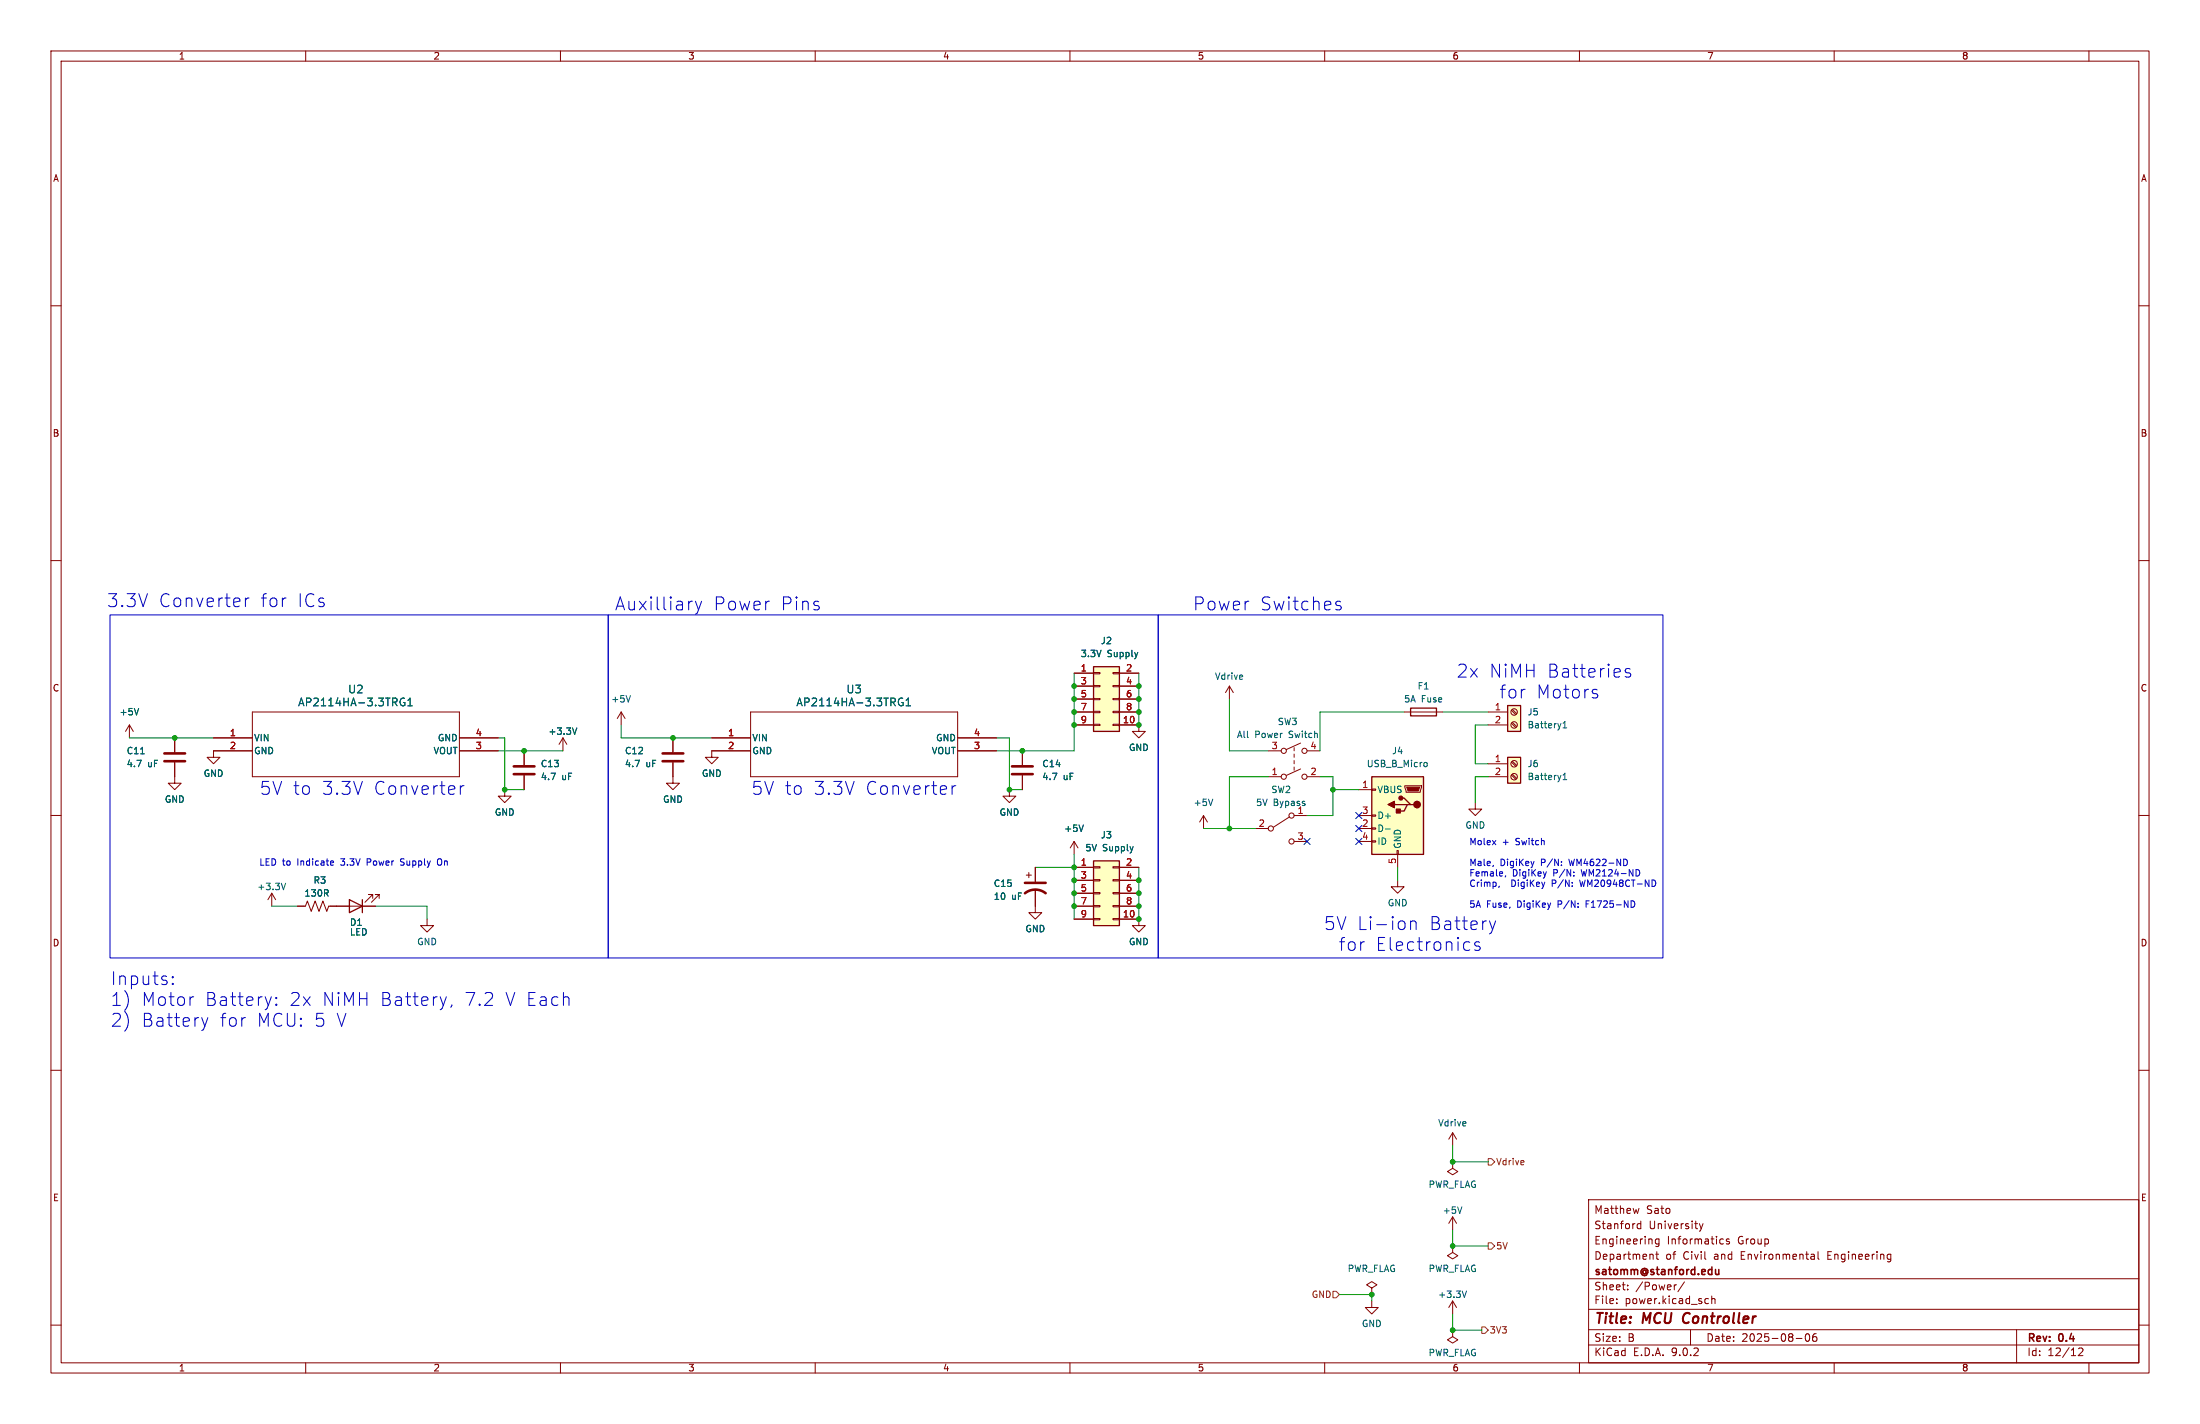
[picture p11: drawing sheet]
<svg xmlns="http://www.w3.org/2000/svg" width="432mm" height="279mm" viewBox="0 0 432 279" stroke-linecap="round" stroke-linejoin="round" font-family="sans-serif">
<g fill="none" stroke="#840000" stroke-width=".2">
<path d="M10 10h411.8v259.4h-411.8zM12 12h407.8v255.4h-407.8zM60 10v2M110 10v2M160 10v2M210 10v2M260 10v2M310 10v2M360 10v2M410 10v2M10 60h2M419.8 60h2"/>
<path d="M10 110h2M419.8 110h2M10 160h2M99.1 154.9v1.3h1.2l-1.2 1.3-1.3-1.3h1.3M419.8 160h2M10 210h2M419.8 210h2M311.8 235.4h108v32h-108zM321.7 237.1l-.3 1-.3-.7M322 239.6v1.5M10 260h2M311.8 256.9h108"/>
<path d="M311.8 250.9h108M317.3 255.6v.2M317.3 254.9v.1M319.5 252.9v.2M319.5 252.2v.1M322 240.2l-.4-.1-.3 .3 .2 .6h.5M324.4 246.2l.1 .9M325 246.1h.5M325.2 245.6v1.3l.3 .2M325.6 243.1v1.2l-.3 .3-.3-.1M325.6 243.2l-.4-.1-.3 .3 .1 .6h.6M329 252.1l-.2 .1"/>
<path d="M330.6 251.5l-1.3 1.9M333.5 240.1l.4 1M333.9 241.1l-.4 .5M334.3 240.1l-.4 1M334.9 254.8l.4 .1M335.3 255.7l-.4 .1M336 254.9l.2-.1 .3 .1 .1 .9M336 254.3v1.5M337.8 243.1l.5 .1M338.3 244l-.5 .1M339.4 243.2l-.4-.1-.2 .2 .1 .2 .5 .2v.3h-.6M355.6 246.1h.3l.2 .2v.8"/>
<path d="M356.1 247l-.5 .1M356.1 246.4l-.5 .1M356.8 245.6v1.3l.2 .2M370.7 246.1l.4 .1M371.1 247l-.4 .1M371.1 246.1v1.2l-.3 .3M419.8 260h2M60 267.4v2M110 267.4v2M160 267.4v2M210 267.4v2M260 267.4v2"/>
<path d="M310 267.4v2M311.8 263.9h108M311.8 260.9h108M331.8 260.9v3M352.5 262.6h1.2M354.5 261.8l.2-.1a.8 .8 0 0 1 .5 .7 .8 .8 0 0 1-.5 .8l-.2-.2-.2-.4zM356.5 261.7a.59 .59 0 0 0-.7 .6v.6l.1 .2 .4 .1 .2-.2 .1-.5-.1-.2h-.5l-.2 .2M360 267.4v2M395.8 260.9v6.5M408 264.6l.5-.1 .3 .1v.3l-.9 1.1h.9M410 267.4v2"/>
</g>
<path d="M330.6 257.9l-.1 .2a1.23 1.23 0 0 0 .1 1.4" fill="none" stroke="#840000" stroke-width=".4"/>
<path d="M336.7 249.1l.1 .9 .3 .1 .3-.2M337.4 249.1v1" fill="none" stroke="#840000" stroke-width=".3"/>
<path d="M214.6 168.9h5.1v12.7h-5.1z" fill="#ffffc2"/>
<path d="M214.6 168.9h5.1v12.7h-5.1z" fill="none" stroke="#840000" stroke-width=".25"/>
<g fill="none" stroke="#840000" stroke-width=".2">
<path d="M223.5 142.2v1.3h1.3l-1.3 1.3-1.3-1.3h1.3M210.8 170.2h3.8M210.8 172.7h3.8M210.8 175.3h3.8M210.8 177.8h3.8M214.6 170.1h1.3v.2h-1.3zM214.6 172.6h1.3v.2h-1.3zM214.6 175.1h1.3v.3h-1.3zM214.6 177.7h1.3v.2h-1.3zM218.4 170.1h1.3v.2h-1.3zM218.4 172.6h1.3v.2h-1.3zM218.4 175.1h1.3v.3h-1.3z"/>
<path d="M218.4 177.7h1.3v.2h-1.3zM219.7 170.2h3.8M219.7 172.7h3.8M219.7 175.3h3.8M219.7 177.8h3.8M210.8 180.3h3.8M214.6 180.2h1.3v.3h-1.3zM218.4 180.2h1.3v.3h-1.3zM219.7 180.3h3.8"/>
</g>
<path d="M295.9 148.6h2.5v5.1h-2.5z" fill="#ffffc2"/>
<path d="M295.9 148.6h2.5v5.1h-2.5z" fill="none" stroke="#840000" stroke-width=".25"/>
<g fill="none" stroke="#840000" stroke-width=".2">
<path d="M292.1 149.9h3.8M292.1 152.4h3.8M296.6 149.5l.9 .9M296.6 152.1l.9 .8M296.8 149.4l.9 .8M296.8 151.9l.9 .8"/>
<circle cx="297.2" cy="149.9" r=".63"/>
<circle cx="297.2" cy="152.4" r=".63"/>
</g>
<path d="M306.8 153h.7M306.8 152.1l.3-.4v1.3" fill="none" stroke="#006464" stroke-width=".2"/>
<path d="M295.9 138.4h2.5v5.1h-2.5z" fill="#ffffc2"/>
<path d="M295.9 138.4h2.5v5.1h-2.5z" fill="none" stroke="#840000" stroke-width=".25"/>
<g fill="none" stroke="#840000" stroke-width=".2">
<path d="M292.1 139.7h3.8M296.6 139.4l.9 .8M296.8 139.2l.9 .8M139.7 147.3v1.3h1.3l-1.3 1.3-1.3-1.3h1.3M198.1 154.9v1.3h1.3l-1.3 1.3-1.3-1.3h1.3M200.7 147.3v2.8M200.7 152.1v2.8M289.6 157.5v1.3h1.2l-1.2 1.2-1.3-1.2h1.3M292.1 142.2h3.8M296.6 141.9l.9 .8M296.8 141.7l.9 .9M210.8 165.1l-.7 1.3"/>
<path d="M210.8 165.1l.8 1.3M210.8 165.1v2.5M236.2 160l-.7 1.3M236.2 160l.8 1.3M236.2 160v2.6M83.8 180.3v1.3h1.3l-1.3 1.3-1.3-1.3h1.3M285.1 228v1.2l1 .7-1 .6-1-.6 1-.7M285.1 228h.1M285.1 222.3v2.5M285.1 238.8v2.5M285.1 238.8l-.7 1.2M285.1 238.8l.8 1.2"/>
<path d="M285.1 222.3l-.7 1.2M285.1 222.3l.8 1.2M269.2 252.7l1.1-.6-1.1-.6-1 .6 1 .6v1.3M269.2 254h.1M285.1 255.3l-.7 1.2M285.1 255.3l.8 1.2M285.1 255.3v2.5"/>
<circle cx="297.2" cy="139.7" r=".63"/>
<circle cx="297.2" cy="142.2" r=".63"/>
</g>
<path d="M238 156.8l-.4 1.3M306.8 142.8h.7M306.8 141.9l.3-.4v1.3M212.6 161.9l-.4 1.2M286.9 236.8l-.4 1.3M287.8 253.3l-.4 1.3" fill="none" stroke="#006464" stroke-width=".2"/>
<path d="M198.6 150.4h4.1M198.6 151.9h4.1" fill="none" stroke="#840000" stroke-width=".51"/>
<path d="M214.6 130.8h5.1v12.7h-5.1z" fill="#ffffc2"/>
<path d="M214.6 130.8h5.1v12.7h-5.1zM276.9 138.9h5v1.6h-5z" fill="none" stroke="#840000" stroke-width=".25"/>
<g fill="none" stroke="#840000" stroke-width=".2">
<path d="M49.5 139.7h40.7v12.7h-40.7zM121.9 139.7l-.7 1.3M121.9 139.7l.8 1.3M121.9 139.7v2.5M210.8 132.1h3.8M210.8 134.6h3.8M210.8 137.2h3.8M210.8 139.7h3.8M214.6 132h1.3v.2h-1.3zM214.6 134.5h1.3v.2h-1.3zM214.6 137h1.3v.3h-1.3zM214.6 139.6h1.3v.2h-1.3z"/>
<path d="M218.4 132h1.3v.2h-1.3zM218.4 134.5h1.3v.2h-1.3zM218.4 137h1.3v.3h-1.3zM218.4 139.6h1.3v.2h-1.3zM219.7 132.1h3.8M219.7 134.6h3.8M219.7 137.2h3.8M219.7 139.7h3.8M241.3 134.6l-.8 1.3M241.3 134.6l.8 1.3M241.3 134.6v2.6M275.6 139.7h7.6"/>
<path d="M34.3 149.6v4.1h1.3l-1.3 1.2-1.3-1.2h1.3M34.3 144.8v2.8M41.9 147.3h7.6M41.9 144.8h7.6M90.2 147.3h7.6M90.2 144.8h7.6M132.1 149.6v4.1h1.2l-1.2 1.2-1.3-1.2h1.3M132.1 144.8v2.8M210.8 142.2h3.8M214.6 142.1h1.3v.3h-1.3zM218.4 142.1h1.3v.3h-1.3zM219.7 142.2h3.8"/>
<path d="M248.9 152.4h2.6M248.9 147.3h2.6M254 146.7v.6M254 148v.6M254 149.2v.7M254 150.5v.6M255.3 145.8l-2.8 1.3M255.3 150.9l-2.8 1.2M256.5 152.4h2.6M256.5 147.3h2.6M201.4 171.7h1M201.9 171.2v1"/>
<path d="M203.2 174.5v4.6h1.3l-1.3 1.2-1.3-1.2h1.3M203.2 170.2v2.8M274.3 172.7v1.3h1.3l-1.3 1.3-1.3-1.3h1.3M269.2 255.3v1.2h1.3l-1.3 1.3-1.2-1.3h1.2M285.1 244.5v1.2l1 .7-1 .6-1-.6 1-.7M285.1 244.5h.1M285.1 261v1.3l1 .6-1 .6-1-.6 1-.6M285.1 261h.1"/>
<circle cx="252" cy="147.3" r=".51"/>
<circle cx="252" cy="152.4" r=".51"/>
<circle cx="256" cy="147.3" r=".51"/>
<circle cx="256" cy="152.4" r=".51"/>
</g>
<path d="M78.5 137.8a.57 .57 0 0 0 .3 .6 .57 .57 0 0 0 .7-.1v-.5h-.3M79.4 137h-.2a.6 .6 0 0 0-.7 .6M80 138.5h.9M80 137.4l.5-.4v1.5M123.7 136.5l-.4 1.2M27.6 147.9h.7" fill="none" stroke="#006464" stroke-width=".2"/>
<path d="M32.3 147.8h4M32.3 149.4h4M130 147.8h4.1M130 149.4h4.1M201.2 175.3a3.3 3.3 0 0 1 4 0M201.2 173.2h4" fill="none" stroke="#840000" stroke-width=".51"/>
<path d="M269.2 152.4h10.2v15.2h-10.2z" fill="#ffffc2"/>
<path d="M269.2 152.4h10.2v15.2h-10.2zM273.7 157.9h2.5M275 156.6h.6l1.3 1.3h.6M276.9 157.9h-.7l-.6 1.2h-1.3M68.6 176.5l2.5 1.3-2.5 1.3zM71.1 176.5v2.6" fill="none" stroke="#840000" stroke-width=".25"/>
<g fill="none" stroke="#840000" stroke-width=".2">
<path d="M147.3 139.7h40.7v12.7h-40.7zM210.8 139.7h3.8M210.8 132.1h3.8M210.8 134.6h3.8M210.8 137.2h3.8M219.7 139.7h3.8M219.7 132.1h3.8M219.7 134.6h3.8M219.7 137.2h3.8M25.4 142.2l-.8 1.3M25.4 142.2l.8 1.3M25.4 142.2v2.6"/>
<path d="M34.3 144.8v2.8M34.3 149.6v2.8M41.9 144.8h7.6M49.5 147.3h-7.6v1.3h1.3l-1.3 1.3-1.3-1.3h1.3M90.2 147.3h7.6M90.2 144.8h7.6M102.9 147.3v2.8M102.9 152.1v2.8M110.5 144.8l-.8 1.3M110.5 144.8l.8 1.3M110.5 144.8v2.5M132.1 144.8v2.8"/>
<path d="M132.1 149.6v2.8M139.7 147.3h7.6M139.7 144.8h7.6M188 147.3h7.6M188 144.8h7.6M200.7 147.3v2.8M200.7 152.1v2.8M210.8 142.2h3.8M219.7 142.2h3.8M266.7 154.9h2.5M269.2 154.8h.8v.3h-.8zM269.2 159.9h.8v.2h-.8z"/>
<path d="M275.7 154.2h3.3v.2l-.2 1h-2.8zM53.3 175.3l-.7 1.2M53.3 175.3l.8 1.2M53.3 175.3v2.5M58.4 177.8h1.5l.4-1 .8 2 .7-2 .8 2 .8-2 .7 2 .4-1h9.2M73.2 176.3v-.8h-.8h.8l-1.6 1.5M74.4 176.3v-.8h-.7h.7l-1.5 1.5M203.2 170.2v2.8M203.2 174.5v3.3M210.8 177.8h3.8M210.8 170.2h3.8M210.8 172.7h3.8"/>
<path d="M210.8 175.3h3.8M219.7 177.8h3.8M219.7 170.2h3.8M219.7 172.7h3.8M219.7 175.3h3.8M246.4 162.6h2.5M253.1 160.3l-3.2 2M254 160h2.5M254 165.1h2.5M266.7 160h2.5M266.7 162.6h2.5M266.7 165.1h2.5"/>
<path d="M269.2 162.4h.8v.3h-.8zM269.2 165h.8v.2h-.8zM274.2 166.9h.2v.7h-.2zM274.3 167.6v2.6M210.8 180.3h3.8M219.7 180.3h3.8v1.3h1.3l-1.3 1.3-1.3-1.3h1.3"/>
<circle cx="249.4" cy="162.6" r=".51"/>
<circle cx="253.5" cy="165.1" r=".51"/>
<circle cx="253.5" cy="160" r=".51"/>
</g>
<path d="M276.1 154.4h2.5l-.2 .8h-2z" fill="#840000" stroke="#840000" stroke-width=".2"/>
<g fill="#840000" stroke="#840000" stroke-width=".25">
<path d="M274.1 158.8h.7v.7h-.7z"/>
<path d="M272.4 157.9l1.3-.7v1.3z"/>
<circle cx="278.1" cy="157.9" r=".63"/>
<circle cx="275" cy="156.6" r=".38"/>
</g>
<g fill="none" stroke="#006464" stroke-width=".2">
<path d="M27.2 139l-.4 1.3M78.5 137.8a.57 .57 0 0 0 .3 .6 .57 .57 0 0 0 .7-.1v-.5h-.3M79.4 137h-.2a.6 .6 0 0 0-.7 .6M80 138.5h.9M80 137.4l.5-.4v1.5M176.3 137.8a.57 .57 0 0 0 .3 .6 .57 .57 0 0 0 .7-.1v-.5h-.3M177.2 137h-.2a.6 .6 0 0 0-.7 .6M177.8 138.5h.9M177.8 137.4l.5-.4v1.5M27.6 147.9h.7M113.2 142.8l-.4 1.3M279.7 149.6l.4 .2v.5l-.4 .1"/>
<path d="M56.1 173.3l-.5 1.3M212.6 161.9l-.4 1.2M271.9 162.7h1"/>
</g>
<path d="M100.8 150.4h4.1M100.8 151.9h4.1" fill="none" stroke="#840000" stroke-width=".51"/>
<path d="M292.1 227.3h.6l.7 .7-.7 .6h-.6zM261.6 253.4h.7l.6 .6-.6 .6h-.7zM292.1 243.8h.6l.7 .7-.7 .6h-.6zM290.8 260.4h.7l.6 .6-.6 .6h-.7z" fill="none" stroke="#725600" stroke-width=".2"/>
<g fill="none" stroke="#009600" stroke-width=".2">
<path d="M210.8 132.1v15.2h-15.2M223.5 132.1v10.1M241.3 137.2v10.1h7.6M275.6 139.7h-16.5v7.6M283.2 139.7h8.9M25.4 144.8h16.5M97.8 144.8h1.3v10.1h3.8M97.8 147.3h12.7M121.9 142.2v2.6h17.8M195.6 144.8h2.5v10.1h2.6M248.9 152.4h-7.6v10.2M259.1 152.4h2.5v7.6h-5.1"/>
<path d="M261.6 154.9h5.1M292.1 142.2h-2.5v7.7h2.5M292.1 152.4h-2.5v5.1M53.3 177.8h5.1M73.7 177.8h10.1v2.5M203.2 170.2h7.6M210.8 167.6v12.7M223.5 170.2v10.1M236.2 162.6h10.2M274.3 170.2v2.5M285.1 224.8v3.2h7M262.9 254h6.3v1.3"/>
<path d="M285.1 241.3v3.2h7M285.1 257.8v3.2h5.7"/>
</g>
<path d="M266.1 159.4l1.2 1.2M267.3 159.4l-1.2 1.2M255.9 164.5l1.2 1.2M257.1 164.5l-1.2 1.2M266.1 164.5l1.2 1.2M266.1 162l1.2 1.2M267.3 164.5l-1.2 1.2M267.3 162l-1.2 1.2" fill="none" stroke="#000084" stroke-width=".2"/>
<g fill="none" stroke="#0000c2" stroke-width=".2">
<path d="M48.2 117.3v1.7M48.9 117.3a.65 .65 0 0 0-.7 .5M136.5 118l.6 1.7M137.1 119.7l-.2 .6-.4 .2M137.7 118l-.6 1.7M262.3 118.7l.6 .1 .4 .4-.2 .3-.7 .2M262.3 118.1l.2-.1 .6 .1M21.6 120.7h97.8v67.3h-97.8zM119.4 120.7h107.9v67.3h-107.9zM227.3 120.7h99.1v67.3h-99.1zM313.2 136.1l.4 .4-.1 .3-.3 .1M313.2 135.3l.3 .1"/>
<path d="M319.9 131.3l-.6-.1-.3 .3 .1 .4 .8 .2 .2 .3-.2 .3-.2 .2-.7-.2M90.4 154.2v1.7M91.1 154.2a.65 .65 0 0 0-.7 .4M186.9 154.2v1.7M187.6 154.2a.65 .65 0 0 0-.7 .4M65.1 168.9l.3 .1 .1 .2-.6 .1M65.4 169.7l-.3 .1M78.6 169.7l.2 .1M78.8 168.5l-.2 .2 .2 .4M86.4 168.5a.43 .43 0 0 0-.5 .4v.4a.43 .43 0 0 0 .5 .5M293.1 169.8l-.1 .2M294.3 173.9l-.2 .2"/>
<path d="M295.5 171.8l-.1 .3M306.5 169.7v.1M306.5 169.1v.1M308.9 171.8v.1M308.9 171.1v.1M319 168.6a.68 .68 0 0 1 .4 .6 .68 .68 0 0 1-.4 .6M320.1 176.8a.64 .64 0 0 1 .8 .6 .64 .64 0 0 1-.8 .6M321.4 170.6a.68 .68 0 0 1 .4 .7 .68 .68 0 0 1-.4 .6M324.6 172.7a.68 .68 0 0 1 .4 .6 .68 .68 0 0 1-.4 .6M33.9 192.9l.1 .2-.1 .1M33.9 192.9l-.1 .2 .1 .1M33.9 191.6v.3"/>
<path d="M33.9 192.9v.3M33.9 191.6l.1 .1-.1 .2M33.9 191.6l-.1 .1 .1 .2M37.8 195.6h.2M39.6 199.7l.6 1.7M40.8 199.7l-.6 1.7M53.3 195.6l-.6 1.7M54.2 197l.1 .2-.1 .1M54.2 197l-.1 .2 .1 .1M54.2 195.7v.2M54.2 197v.3M54.2 195.7l.1 .1-.1 .1"/>
<path d="M54.2 195.7l-.1 .1 .1 .1M87.6 195.6l-.6 1.7M88.7 197.2l-.2 .4M276.9 180.7v1.7M276.9 180.9a.63 .63 0 0 1 1 .2v1.3M288.2 184.8l.3 .1M288.5 186.4l-.3 .1M290.4 184.9l-.6-.1-.4 .3 .2 .4 .8 .3 .1 .2-.1 .4-.2 .1-.8-.1M292.3 180.7l.6 1.7M292.9 182.4l-.2 .6M293.6 180.7l-.7 1.7M40.2 201.4l-.2 .6"/>
</g>
<g fill="#009600" stroke="#009600" stroke-width=".2">
<circle cx="223.5" cy="134.6" r=".46"/>
<circle cx="210.8" cy="137.2" r=".46"/>
<circle cx="223.5" cy="180.3" r=".46"/>
<circle cx="210.8" cy="139.7" r=".46"/>
<circle cx="210.8" cy="177.8" r=".46"/>
<circle cx="200.7" cy="147.3" r=".46"/>
<circle cx="210.8" cy="142.2" r=".46"/>
<circle cx="132.1" cy="144.8" r=".46"/>
<circle cx="210.8" cy="134.6" r=".46"/>
<circle cx="198.1" cy="154.9" r=".46"/>
<circle cx="210.8" cy="175.3" r=".46"/>
<circle cx="223.5" cy="177.8" r=".46"/>
<circle cx="269.2" cy="254" r=".46"/>
<circle cx="261.6" cy="154.9" r=".46"/>
<circle cx="241.3" cy="162.6" r=".46"/>
<circle cx="223.5" cy="137.2" r=".46"/>
<circle cx="223.5" cy="142.2" r=".46"/>
<circle cx="223.5" cy="139.7" r=".46"/>
<circle cx="210.8" cy="170.2" r=".46"/>
<circle cx="210.8" cy="172.7" r=".46"/>
<circle cx="223.5" cy="175.3" r=".46"/>
<circle cx="223.5" cy="172.7" r=".46"/>
<circle cx="34.3" cy="144.8" r=".46"/>
<circle cx="99.1" cy="154.9" r=".46"/>
<circle cx="102.9" cy="147.3" r=".46"/>
<circle cx="285.1" cy="261" r=".46"/>
<circle cx="285.1" cy="244.5" r=".46"/>
<circle cx="285.1" cy="228" r=".46"/>
</g>
<g font-size="3.5" fill="#0000c2">
<text x="21" y="119.4">3.3V</text>
<text x="31.1" y="119.4">Converter</text>
<text x="51" y="119.4">for</text>
<text x="58.2" y="119.4">ICs</text>
<text x="120.7" y="120">Auxilliary</text>
<text x="140" y="120">Power</text>
<text x="153.1" y="120">Pins</text>
<text x="234.1" y="120">Power</text>
<text x="247.3" y="120">Switches</text>
<text x="285.9" y="133.2">2x</text>
<text x="292.2" y="133.2">NiMH</text>
<text x="294.3" y="137.3">for</text>
<text x="301.5" y="137.3">Motors</text>
<text x="303.5" y="133.2">Batteries</text>
<text x="50.9" y="156.2">5V to</text>
<text x="63.1" y="156.2">3.3V</text>
<text x="73.2" y="156.2">Converter</text>
<text x="147.5" y="156.2">5V to</text>
<text x="159.6" y="156.2">3.3V</text>
<text x="169.7" y="156.2">Converter</text>
<text x="259.8" y="182.7">5V Li-ion</text>
<text x="280.4" y="182.7">Battery</text>
<text x="262.7" y="186.8">for</text>
<text x="269.9" y="186.8">Electronics</text>
<text x="21.6" y="193.5">Inputs:</text>
<text x="21.6" y="197.6">1)</text>
<text x="27.6" y="197.6">Motor</text>
<text x="40" y="197.6">Battery:</text>
<text x="56.5" y="197.6">2x</text>
<text x="62.9" y="197.6">NiMH</text>
<text x="74.2" y="197.6">Battery,</text>
<text x="90.7" y="197.6">7.2</text>
<text x="98.6" y="197.6">V Each</text>
<text x="21.6" y="201.7">2)</text>
<text x="27.6" y="201.7">Battery</text>
<text x="42.9" y="201.7">for</text>
<text x="50.1" y="201.7">MCU: 5 V</text>
</g>
<g font-size="2.8" fill="#840000">
<text x="312.8" y="260.3">Title:</text>
<text x="322.5" y="260.3">MCU</text>
<text x="331.2" y="260.3">Controller</text>
</g>
<g font-size="2.1" fill="#006464">
<text x="68.2" y="136.2">U2</text>
<text x="166" y="136.2">U3</text>
<text x="58.4" y="138.8">AP2114HA-3.3TRG1</text>
<text x="156.2" y="138.8">AP2114HA-3.3TRG1</text>
</g>
<g font-size="2.1" fill="#840000">
<text x="312.8" y="238.4">Matthew</text>
<text x="323.1" y="238.4">Sato</text>
<text x="312.8" y="244.4">Engineering</text>
<text x="312.8" y="241.4">Stanford</text>
<text x="323.6" y="241.4">University</text>
<text x="327.2" y="244.4">Informatics</text>
<text x="341.1" y="244.4">Group</text>
<text x="312.8" y="250.6">satomm@stanford.edu</text>
<text x="312.8" y="247.4">Department</text>
<text x="326.9" y="247.4">of</text>
<text x="330.4" y="247.4">Civil</text>
<text x="336.6" y="247.4">and</text>
<text x="341.9" y="247.4">Environmental</text>
<text x="359.1" y="247.4">Engineering</text>
<text x="312.8" y="256.1">File:</text>
<text x="312.8" y="253.4">Sheet:</text>
<text x="318.9" y="256.1">power.kicad_sch</text>
<text x="321" y="253.4">/Power/</text>
<text x="312.8" y="263.5">Size:</text>
<text x="319.5" y="263.5">B</text>
<text x="334.8" y="263.5">Date:</text>
<text x="341.8" y="263.5">2025-08-06</text>
<text x="397.8" y="263.7">Rev:</text>
<text x="404.2" y="263.7">0.4</text>
<text x="312.8" y="266.3">KiCad</text>
<text x="320.5" y="266.3">E.D.A.</text>
<text x="328.1" y="266.3">9.0.2</text>
<text x="397.8" y="266.3">Id:</text>
<text x="401.9" y="266.3">12/12</text>
</g>
<g font-size="1.8" fill="#840000">
<text x="35" y="11.9">1</text>
<text x="85" y="11.9">2</text>
<text x="135" y="11.9">3</text>
<text x="185" y="11.9">4</text>
<text x="235" y="11.9">5</text>
<text x="285" y="11.9">6</text>
<text x="335" y="11.9">7</text>
<text x="385" y="11.9">8</text>
<text x="10.3" y="35.9">A</text>
<text x="420.1" y="35.9">A</text>
<text x="10.3" y="85.9">B</text>
<text x="420.1" y="85.9">B</text>
<text x="10.3" y="135.9">C</text>
<text x="420.1" y="135.9">C</text>
<text x="10.3" y="185.9">D</text>
<text x="420.1" y="185.9">D</text>
<text x="10.3" y="235.9">E</text>
<text x="420.1" y="235.9">E</text>
<text x="35" y="269.3">1</text>
<text x="85" y="269.3">2</text>
<text x="135" y="269.3">3</text>
<text x="185" y="269.3">4</text>
<text x="235" y="269.3">5</text>
<text x="285" y="269.3">6</text>
<text x="335" y="269.3">7</text>
<text x="385" y="269.3">8</text>
</g>
<g font-size="1.8" fill="#a90000">
<text x="212" y="131.8">1</text>
<text x="220.9" y="131.8">2</text>
<text x="212" y="134.4">3</text>
<text x="212" y="136.9">5</text>
<text x="220.9" y="134.4">4</text>
<text x="220.9" y="136.9">6</text>
<text x="212" y="139.4">7</text>
<text x="212" y="142">9</text>
<text x="220.3" y="142">10</text>
<text x="220.9" y="139.4">8</text>
<text x="293.3" y="139.4">1</text>
<text x="293.3" y="142">2</text>
<text x="45" y="147.1">2</text>
<text x="45" y="144.5">1</text>
<text x="93.3" y="144.5">4</text>
<text x="93.3" y="147.1">3</text>
<text x="142.8" y="147.1">2</text>
<text x="142.8" y="144.5">1</text>
<text x="191.1" y="144.5">4</text>
<text x="191.1" y="147.1">3</text>
<text x="249.5" y="147.1">3</text>
<text x="257.1" y="147.1">4</text>
<text x="293.3" y="149.6">1</text>
<text x="249.5" y="152.1">1</text>
<text x="257.1" y="152.1">2</text>
<text x="267.3" y="154.7">1</text>
<text x="293.3" y="152.1">2</text>
<text x="267.3" y="159.8">3</text>
<text x="246.9" y="162.3">2</text>
<text x="254.6" y="164.8">3</text>
<text x="267.3" y="162.3">2</text>
<text x="267.3" y="164.8">4</text>
<text x="212" y="169.9">1</text>
<text x="212" y="172.5">3</text>
<text x="220.9" y="169.9">2</text>
<text x="220.9" y="172.5">4</text>
<text x="274.1" y="169.6" transform="rotate(-90 274.1 169.6)">5</text>
<text x="212" y="175">5</text>
<text x="212" y="177.5">7</text>
<text x="220.9" y="175">6</text>
<text x="220.9" y="177.5">8</text>
<text x="212" y="180.1">9</text>
<text x="220.3" y="180.1">10</text>
</g>
<g font-size="1.8" fill="#006464">
<text x="212" y="129.1">3.3V</text>
<text x="216" y="126.6">J2</text>
<text x="217.3" y="129.1">Supply</text>
<text x="238.4" y="133.6">Vdrive</text>
<text x="278.1" y="135.5">F1</text>
<text x="23.4" y="140.6">+5V</text>
<text x="119.9" y="138">+5V</text>
<text x="250.7" y="142.5">SW3</text>
<text x="275.5" y="138">5A</text>
<text x="279" y="138">Fuse</text>
<text x="299.7" y="140.6">J5</text>
<text x="299.7" y="143.1">Battery1</text>
<text x="24.8" y="148.2">C11</text>
<text x="49.8" y="148.2">GND</text>
<text x="49.8" y="145.6">VIN</text>
<text x="85" y="148.2">VOUT</text>
<text x="85.8" y="145.6">GND</text>
<text x="107.5" y="144.4">+3.3V</text>
<text x="122.6" y="148.2">C12</text>
<text x="147.6" y="148.2">GND</text>
<text x="147.6" y="145.6">VIN</text>
<text x="182.8" y="148.2">VOUT</text>
<text x="183.6" y="145.6">GND</text>
<text x="221.5" y="147.5">GND</text>
<text x="242.7" y="145">All</text>
<text x="246.3" y="145">Power</text>
<text x="253.1" y="145">Switch</text>
<text x="273.1" y="148.2">J4</text>
<text x="24.8" y="150.7">4.7</text>
<text x="29" y="150.7">uF</text>
<text x="39.9" y="152.6">GND</text>
<text x="106.1" y="150.7">C13</text>
<text x="106.1" y="153.3">4.7</text>
<text x="110.2" y="153.3">uF</text>
<text x="122.6" y="150.7">4.7</text>
<text x="126.8" y="150.7">uF</text>
<text x="137.7" y="152.6">GND</text>
<text x="204.5" y="150.7">C14</text>
<text x="204.5" y="153.3">4.7</text>
<text x="208.7" y="153.3">uF</text>
<text x="249.4" y="155.8">SW2</text>
<text x="268.2" y="150.7">USB_B_Micro</text>
<text x="270.3" y="155.8">VBUS</text>
<text x="299.7" y="150.7">J6</text>
<text x="299.7" y="153.3">Battery1</text>
<text x="32.3" y="157.7">GND</text>
<text x="97" y="160.2">GND</text>
<text x="130" y="157.7">GND</text>
<text x="196.1" y="160.2">GND</text>
<text x="234.2" y="158.3">+5V</text>
<text x="246.4" y="158.3">5V</text>
<text x="249.9" y="158.3">Bypass</text>
<text x="254.6" y="159.8">1</text>
<text x="270.3" y="160.9">D+</text>
<text x="208.8" y="163.4">+5V</text>
<text x="212.9" y="167.2">5V</text>
<text x="216" y="164.7">J3</text>
<text x="216.4" y="167.2">Supply</text>
<text x="270.3" y="163.4">D-</text>
<text x="270.3" y="166">ID</text>
<text x="275.2" y="166.6" transform="rotate(-90 275.2 166.6)">GND</text>
<text x="287.5" y="162.8">GND</text>
<text x="61.4" y="173.6">R3</text>
<text x="50.4" y="174.9">+3.3V</text>
<text x="59.7" y="176.1">130R</text>
<text x="195" y="174.2">C15</text>
<text x="195" y="176.8">10</text>
<text x="198.5" y="176.8">uF</text>
<text x="272.3" y="178">GND</text>
<text x="68.6" y="181.8">D1</text>
<text x="68.6" y="183.7">LED</text>
<text x="81.8" y="185.6">GND</text>
<text x="201.2" y="183.1">GND</text>
<text x="221.5" y="185.6">GND</text>
<text x="282.2" y="221.2">Vdrive</text>
<text x="280.3" y="233.3">PWR_FLAG</text>
<text x="283.1" y="238.4">+5V</text>
<text x="264.4" y="249.8">PWR_FLAG</text>
<text x="280.3" y="249.8">PWR_FLAG</text>
<text x="282.2" y="254.9">+3.3V</text>
<text x="267.2" y="260.6">GND</text>
<text x="280.3" y="266.3">PWR_FLAG</text>
</g>
<g font-size="1.8" fill="#0000c2">
<text x="288.3" y="165.9">Molex</text>
<text x="294.8" y="165.9">+</text>
<text x="297.6" y="165.9">Switch</text>
<text x="50.8" y="169.9">LED to</text>
<text x="58.5" y="169.9">Indicate</text>
<text x="67.2" y="169.9">3.3V</text>
<text x="72.5" y="169.9">Power</text>
<text x="79.3" y="169.9">Supply</text>
<text x="86.7" y="169.9">On</text>
<text x="288.3" y="170">Male,</text>
<text x="288.3" y="172.1">Female,</text>
<text x="294.4" y="170">DigiKey</text>
<text x="296.8" y="172.1">DigiKey</text>
<text x="302.5" y="170">P/N:</text>
<text x="305" y="172.1">P/N:</text>
<text x="308.3" y="170">WM4622-ND</text>
<text x="310.7" y="172.1">WM2124-ND</text>
<text x="288.3" y="174.1">Crimp,</text>
<text x="288.3" y="178.2">5A</text>
<text x="291.8" y="178.2">Fuse,</text>
<text x="296.7" y="174.1">DigiKey</text>
<text x="297.9" y="178.2">DigiKey</text>
<text x="304.9" y="174.1">P/N:</text>
<text x="306" y="178.2">P/N:</text>
<text x="310.6" y="174.1">WM20948CT-ND</text>
<text x="311.7" y="178.2">F1725-ND</text>
</g>
<g font-size="1.8" fill="#725600">
<text x="293.6" y="228.8">Vdrive</text>
<text x="293.6" y="245.3">5V</text>
<text x="257.4" y="254.9">GND</text>
<text x="292.3" y="261.8">3V3</text>
</g>
</svg>
